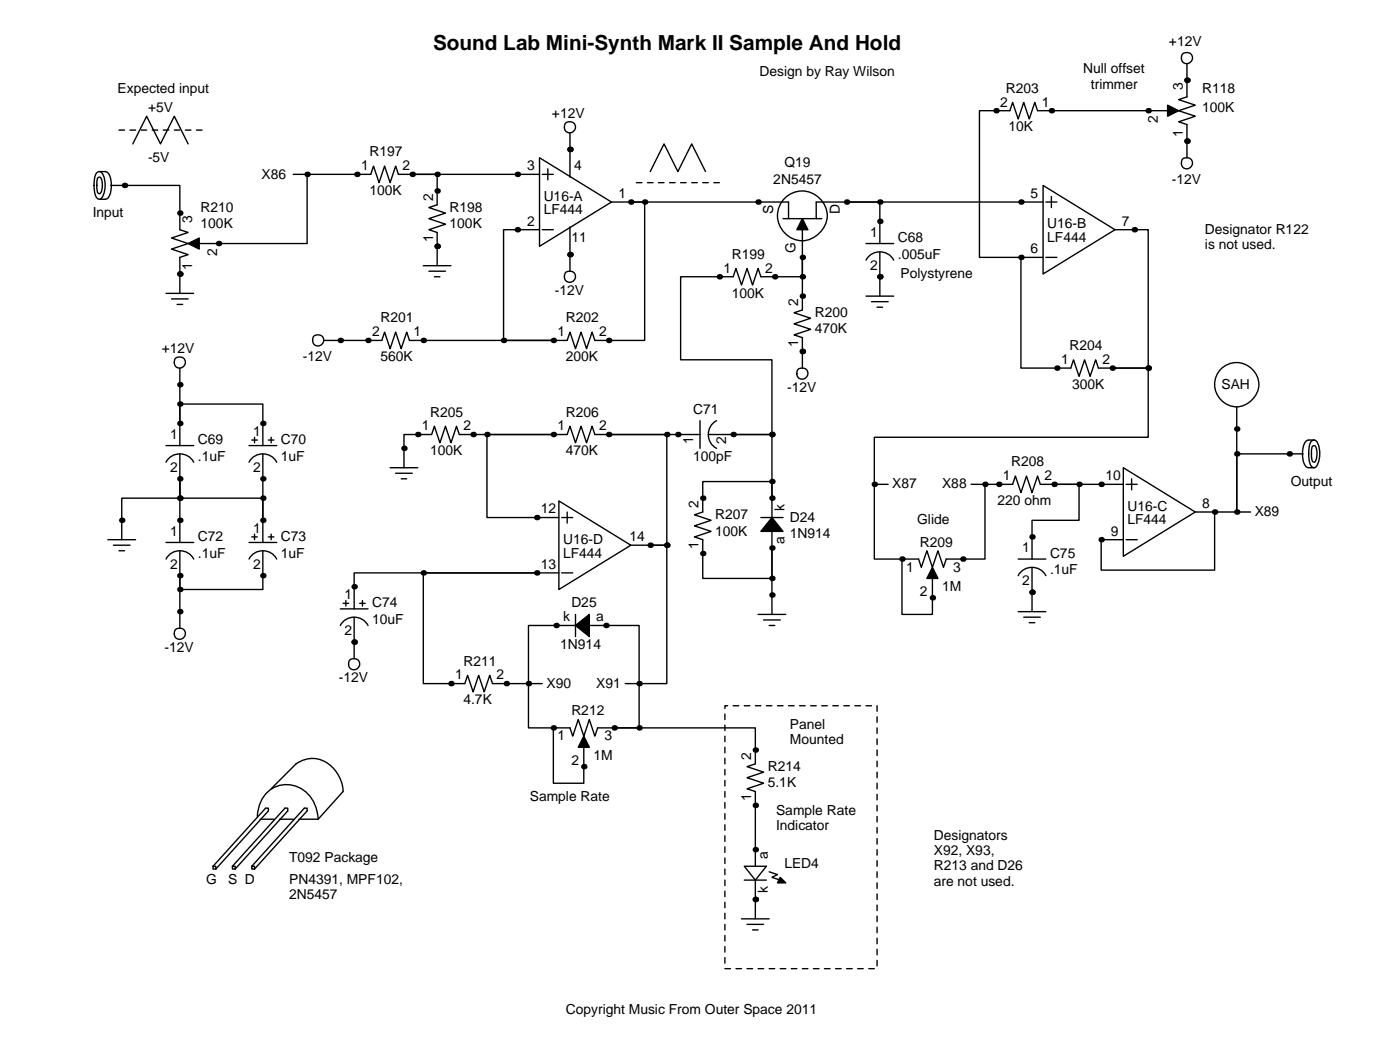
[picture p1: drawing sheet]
<svg xmlns="http://www.w3.org/2000/svg" width="257mm" height="195mm" viewBox="0 0 257 195" stroke-linecap="round" stroke-linejoin="round" font-family="sans-serif">
<g fill="none" stroke="#000" stroke-width=".25">
<path d="M217.9 11.7v6.1l-1.5 .5 3.1 1-3.1 1 3.1 1-3.1 1.1 1.5 .5v6.1M17.7 31.8a.62 .62 0 0 1 1.1 0 4.6 4.6 0 0 1-.3 4.7l-.2 .1a1.27 1.27 0 0 1-.9-1.3l-.1-1.3a4.1 4.1 0 0 1 .4-2.2zM18 32.6l.3-.1a1.86 1.86 0 0 1 .5 2 1.25 1.25 0 0 1-.5 1.1 .86 .86 0 0 1-.5-1.1v-.5a1.89 1.89 0 0 1 .2-1.4zM18.3 31.5h1a1.95 1.95 0 0 1 1.1 2.1 3.8 3.8 0 0 1-.6 2.8l-.5 .2h-1M20.3 34h12.7v8.2l1.5 .5-3 1 3 1-3 1 3 1-1.5 .5v6.6M24.4 26.4l2.5-5.1 2.6 5.1 2.5-5.1 2.5 5.1M53.8 32h14.3l.5-1.5 1 3 1-3 1 3 1-3 .6 1.5h25.9M56.4 32v12.7h-19.8M75.7 32h4.6v5.6l-1.6 .5 3.1 1-3.1 1 3.1 1-3.1 1.1 1.6 .5v6.1M99.1 29l13.2 8.1-13.2 8.1zM99.6 32h2M100.6 31v2"/>
<path d="M104.6 24.4v8.1M112.3 37.1h32.5v3M115.8 37.1h2.6v25.4h-9.2l-.5-1.5-1 3-1-3-1 3-1.1-3-.5 1.5h-28.9l-.5-1.5-1 3-1.1-3-1 3-1-3-.5 1.5h-10.7M119.4 31.5l2.5-5.1 2.6 5.1 2.5-5.1 2.5 5.1M143.8 36.7a4.6 4.6 0 0 1 7.4 .7 4.6 4.6 0 0 1-3.1 6.7 4.6 4.6 0 0 1-4.7-2.2 4.6 4.6 0 0 1 .4-5.2zM155.4 37.1h6.1v7.6M191.5 34l13.2 8.2-13.2 8.1zM191.5 37.1h-41.6v3M192 37.1h2.1M193 36.1v2M214.4 20.3h-23.9l-.5-1.5-1 3-1-3-1.1 3-1-3-.5 1.5h-5.6v26.9h7.7M30.5 53.8h5.1"/>
<path d="M31.5 54.9h3M32.5 55.9h1M77.7 48.8h5.1M78.7 49.8h3.1M79.8 50.8h1M99.1 42.2h-6.6v20.3h9.1M99.6 42.2h2M104.6 41.7v8.1M143.8 40.1h7.1M147.3 47.2v3.6h-7.6l-.5-1.5-1 3-1-3-1.1 3-1-3-.5 1.5h-9.6v15.2h16.7v13.8h-7.1M147.3 40.1v16.8l-1.5 .5 3 1-3 1 3 1.1-3 1 1.5 .5v5.6M159 47.8a2.88 2.88 0 0 1 5.1 0"/>
<path d="M159 54.4h5.1M159 44.7h5.1M160 55.4h3.1M161 56.4h1.1M161.5 46.2v8.2M187.5 47.2v20.4h9.1l.5-1.6 1 3.1 1-3.1 1.1 3.1 1-3.1 .5 1.6h2.5M187.5 47.2h4M192 47.2h2.1M204.7 42.2h6.1v25.4h-6.6M33 77.7v-3.5h15.3v7.6M33 67.6v14.2M101.6 79.8h-12.2v15.2h13.2"/>
<path d="M111.8 79.8h10.6v20.3h-3M128.5 79.8h-19.3l-.5-1.6-1 3.1-1-3.1-1 3.1-1.1-3.1-.5 1.6h-19.8l-.5-1.6-1 3.1-1-3.1-1 3.1-1-3.1-.6 1.6h-5v6.1M128.5 77.2v5.1M130 79.8h4.6M131.6 77.2a2.88 2.88 0 0 0 0 5.1M134.6 79.8h7.1v11.6M204.2 67.6h6.6v12.7h-50.3v8.6M227.1 74.7v19.3v-10.7h12.2M19.8 99.1h5.1M30.5 84.8a2.88 2.88 0 0 1 5.1 0M30.5 99.6h5.1M30.5 81.8h5.1"/>
<path d="M33 83.3v16.3M45.7 84.8a2.88 2.88 0 0 1 5.1 0M45.7 99.6h5.1M45.7 81.8h5.1M46.2 98.6h1M46.2 80.8h1M46.7 80.3v1M46.7 98v1.1M48.3 95.5v-4.1h-15.3v-3.5v3.5h-10.6v7.7M48.3 83.3v16.3M49.3 98.6h1M49.3 80.8h1"/>
<path d="M49.8 80.3v1M49.8 98v1.1M71.6 85.9h5.1M72.6 86.9h3.1M73.7 87.9h1M102.6 91.9l13.2 8.2-13.2 8.1zM103.1 95h2.1M104.1 94v2M139.7 95h4.1M141.7 91.4v-3h-12.7v5.6l-1.5 .5 3.1 1-3.1 1 3.1 1-3.1 1.1 1.5 .5v7.1h12.7v-5.6M141.7 91.4v3.6M141.7 97.5v15.3"/>
<path d="M160.5 88.9v13.7h5.1M160.5 88.9h2.6M178.3 88.9h7.6l.5-1.5 1.1 3 1-3 1 3 1-3 .5 1.5h15.2M180.8 88.9v13.7h-7.1l-.5 1.5-1-3-1 3-1-3-1 3-.5-1.5h-3.1M193.5 88.9h4.6v6.6h-8.6v7.1M206.2 85.9l13.3 8.1-13.3 8.1zM206.8 99.1h2M206.8 88.9h2M207.8 87.9v2M219.5 94h10.1M223 94v10.6h-20.8v-5.5h4M240.7 81.1a.62 .62 0 0 1 1.1 0 4.6 4.6 0 0 1-.2 4.7l-.3 .1a1.27 1.27 0 0 1-.9-1.4l-.1-1.2a4.1 4.1 0 0 1 .4-2.2z"/>
<path d="M241.1 81.8h.2a1.86 1.86 0 0 1 .5 2 1.25 1.25 0 0 1-.5 1 .86 .86 0 0 1-.5-1v-.5a1.89 1.89 0 0 1 .3-1.5zM241.3 80.8h-1a1.95 1.95 0 0 0-1.1 2.1 3.8 3.8 0 0 0 .6 2.8l.5 .2h1M20.8 100.1h3.1M21.8 101.1h1.1M30.5 102.6a2.88 2.88 0 0 1 5.1 0M33 101.1v14.2M45.7 102.6a2.88 2.88 0 0 1 5.1 0M48.3 101.1v7.1h-15.3v-2.5M62.5 114.8a2.88 2.88 0 0 1 5.1 0M62.5 111.8h5.1M63 110.7h1M63.5 110.2v1.1"/>
<path d="M65 113.3v7.6M66 110.7h1.1M66.5 110.2v1.1M98.6 105.2h-20.9v20.3h7.6l.6-1.5 1 3 1-3 1 3 1-3 .5 1.5h9.2M98.6 105.2h-33.6v6.6M98.6 105.2h4M103.1 105.2h2.1M105.7 114.8h-8.7v18.8h4.6M105.7 112.8v4M108.2 114.8h9.1v10.7M115.8 100.1h3.6M119.4 100.1h3v25.4h-5.1"/>
<path d="M139.2 112.8h5.1M140.2 113.8h3.1M141.2 114.8h1M165.6 102.6v10.2h5.6v-6.6M186.9 105.7a2.88 2.88 0 0 1 5.1 0M186.9 102.6h5.1M186.9 112.3h5.1M188 113.3h3M189 114.3h1M189.5 104.1v8.2M101.6 133.6v10.2h5.6v-6.6M101.6 133.6h3l.6 1.5 1-3 1 3 1-3 1 3 .5-1.5h3.1"/>
<path d="M112.8 133.6h25.9v6.6l-1.5 .5 3 1-3 1 3 1.1-3 1 1.5 .5v13.7M114.8 125.5h2.5M117.3 125.5v8.1h-4.5M39.1 159h.5v.5M39.1 159v.5h.5M39.1 159l9.7-10.7h.5v.5l-9.7 10.7M42.7 159l9.6-10.7h.5v.5l-9.6 10.7M42.7 159h.5v.5M42.7 159v.5h.5M46.2 159h.5v.5M46.2 159v.5h.5M46.2 159l9.7-10.7h.5v.5l-9.7 10.7"/>
<path d="M47.2 149.9a5.7 5.7 0 0 1 4.6-5.8 5.8 5.8 0 0 1 6.4 4.8l.2 1.5M47.8 150.4h2.5M49.8 144.8l4.6-4.6a5.1 5.1 0 0 1 7.4 1.5 6.4 6.4 0 0 1 1.2 3.6l-4.6 5.1M51.3 150.4h2.5M54.9 150.4h3.5M136.7 159h4l-2 2.5zM136.1 168.7h5.1M136.7 161.5h4M137.2 169.7h3M138.2 170.7h1M138.7 161.5v7.2M141.2 160l1.5 .5-1 .5 1.6 .5"/>
<circle cx="217.9" cy="10.6" r="1.02"/>
<circle cx="104.7" cy="23.3" r="1.02"/>
<circle cx="217.9" cy="29.9" r="1.02"/>
<circle cx="104.7" cy="50.8" r="1.02"/>
<circle cx="33" cy="66.5" r="1.02"/>
<circle cx="58.4" cy="62.5" r="1.02"/>
<circle cx="147.3" cy="68.6" r="1.02"/>
<circle cx="227" cy="70.6" r="4"/>
<circle cx="33" cy="116.3" r="1.02"/>
<circle cx="65" cy="121.9" r="1.02"/>
</g>
<g fill="#000">
<circle cx="217.9" cy="14.7" r=".51"/>
<circle cx="22.9" cy="34" r=".51"/>
<circle cx="33" cy="39.1" r=".51"/>
<circle cx="56.4" cy="32" r=".51"/>
<circle cx="65.5" cy="32" r=".51"/>
<circle cx="75.7" cy="32" r=".51"/>
<circle cx="80.3" cy="32" r=".51"/>
<circle cx="80.3" cy="35.1" r=".51"/>
<circle cx="95" cy="32" r=".51"/>
<circle cx="104.6" cy="27.4" r=".51"/>
<circle cx="115.8" cy="37.1" r=".51"/>
<circle cx="118.4" cy="37.1" r=".51"/>
<circle cx="139.2" cy="37.1" r=".51"/>
<circle cx="155.4" cy="37.1" r=".51"/>
<circle cx="161.5" cy="37.1" r=".51"/>
<circle cx="182.9" cy="20.3" r=".51"/>
<circle cx="187.5" cy="37.1" r=".51"/>
<circle cx="193" cy="20.3" r=".51"/>
<circle cx="210.8" cy="20.3" r=".51"/>
<circle cx="217.9" cy="25.9" r=".51"/>
<circle cx="33" cy="50.3" r=".51"/>
<circle cx="40.1" cy="44.7" r=".51"/>
<circle cx="80.3" cy="45.2" r=".51"/>
<circle cx="95" cy="42.2" r=".51"/>
<circle cx="104.6" cy="46.7" r=".51"/>
<circle cx="132.1" cy="50.8" r=".51"/>
<circle cx="142.2" cy="50.8" r=".51"/>
<circle cx="147.3" cy="50.8" r=".51"/>
<circle cx="147.3" cy="54.4" r=".51"/>
<circle cx="147.3" cy="47.2" r=".51"/>
<circle cx="161.5" cy="50.8" r=".51"/>
<circle cx="161.5" cy="40.6" r=".51"/>
<circle cx="187.5" cy="47.2" r=".51"/>
<circle cx="208.3" cy="42.2" r=".51"/>
<circle cx="33" cy="77.7" r=".51"/>
<circle cx="33" cy="74.2" r=".51"/>
<circle cx="33" cy="70.6" r=".51"/>
<circle cx="48.3" cy="77.7" r=".51"/>
<circle cx="62.5" cy="62.5" r=".51"/>
<circle cx="67.6" cy="62.5" r=".51"/>
<circle cx="76.7" cy="79.8" r=".51"/>
<circle cx="77.7" cy="62.5" r=".51"/>
<circle cx="86.9" cy="79.8" r=".51"/>
<circle cx="89.4" cy="79.8" r=".51"/>
<circle cx="92.5" cy="62.5" r=".51"/>
<circle cx="101.6" cy="79.8" r=".51"/>
<circle cx="101.6" cy="62.5" r=".51"/>
<circle cx="111.8" cy="62.5" r=".51"/>
<circle cx="111.8" cy="79.8" r=".51"/>
<circle cx="122.4" cy="79.8" r=".51"/>
<circle cx="124.5" cy="79.8" r=".51"/>
<circle cx="134.6" cy="79.8" r=".51"/>
<circle cx="141.7" cy="79.8" r=".51"/>
<circle cx="147.3" cy="64.5" r=".51"/>
<circle cx="194.1" cy="67.6" r=".51"/>
<circle cx="204.2" cy="67.6" r=".51"/>
<circle cx="210.8" cy="67.6" r=".51"/>
<circle cx="227.1" cy="78.7" r=".51"/>
<circle cx="22.4" cy="95.5" r=".51"/>
<circle cx="33" cy="87.9" r=".51"/>
<circle cx="33" cy="91.4" r=".51"/>
<circle cx="33" cy="95.5" r=".51"/>
<circle cx="48.3" cy="95.5" r=".51"/>
<circle cx="48.3" cy="87.9" r=".51"/>
<circle cx="48.3" cy="91.4" r=".51"/>
<circle cx="74.2" cy="82.3" r=".51"/>
<circle cx="98.6" cy="95" r=".51"/>
<circle cx="129" cy="91.4" r=".51"/>
<circle cx="141.7" cy="88.4" r=".51"/>
<circle cx="141.7" cy="91.4" r=".51"/>
<circle cx="160.5" cy="88.9" r=".51"/>
<circle cx="180.8" cy="88.9" r=".51"/>
<circle cx="183.4" cy="88.9" r=".51"/>
<circle cx="189.5" cy="98.6" r=".51"/>
<circle cx="193.5" cy="88.9" r=".51"/>
<circle cx="198.1" cy="88.9" r=".51"/>
<circle cx="202.2" cy="88.9" r=".51"/>
<circle cx="202.2" cy="99.1" r=".51"/>
<circle cx="223" cy="94" r=".51"/>
<circle cx="227.1" cy="94" r=".51"/>
<circle cx="227.1" cy="83.3" r=".51"/>
<circle cx="236.7" cy="83.3" r=".51"/>
<circle cx="33" cy="105.7" r=".51"/>
<circle cx="33" cy="108.2" r=".51"/>
<circle cx="33" cy="112.3" r=".51"/>
<circle cx="48.3" cy="105.7" r=".51"/>
<circle cx="65" cy="117.9" r=".51"/>
<circle cx="65" cy="107.7" r=".51"/>
<circle cx="77.7" cy="105.2" r=".51"/>
<circle cx="98.6" cy="105.2" r=".51"/>
<circle cx="102.1" cy="114.8" r=".51"/>
<circle cx="111.3" cy="114.8" r=".51"/>
<circle cx="119.4" cy="100.1" r=".51"/>
<circle cx="122.4" cy="100.1" r=".51"/>
<circle cx="129" cy="101.6" r=".51"/>
<circle cx="141.7" cy="106.2" r=".51"/>
<circle cx="141.7" cy="100.6" r=".51"/>
<circle cx="141.7" cy="109.2" r=".51"/>
<circle cx="165.6" cy="102.6" r=".51"/>
<circle cx="171.2" cy="109.7" r=".51"/>
<circle cx="176.8" cy="102.6" r=".51"/>
<circle cx="189.5" cy="108.7" r=".51"/>
<circle cx="82.8" cy="125.5" r=".51"/>
<circle cx="93" cy="125.5" r=".51"/>
<circle cx="97" cy="125.5" r=".51"/>
<circle cx="101.6" cy="133.6" r=".51"/>
<circle cx="112.8" cy="133.6" r=".51"/>
<circle cx="117.3" cy="133.6" r=".51"/>
<circle cx="117.3" cy="125.5" r=".51"/>
<circle cx="138.7" cy="137.7" r=".51"/>
<circle cx="107.2" cy="140.7" r=".51"/>
<circle cx="138.7" cy="156" r=".51"/>
<circle cx="138.7" cy="147.8" r=".51"/>
<circle cx="138.7" cy="165.1" r=".51"/>
</g>
<path d="M214.4 19.3l2 1-2 1zM34.5 44.7l2.1-1v2zM147.3 40.1l1 2.1h-2zM141.7 95l2.1 2.5h-4.1zM105.7 114.8l2.5-2v4zM171.2 104.1l1 2.1h-2zM107.2 135.1l1 2.1h-2zM143.3 161l1 1.1h-1.6z" fill="#000" stroke="#000" stroke-width=".25"/>
<path d="M21.8 23.9h15.3M116.8 33.5h15.3M133.1 129.5h27.9v48.3h-27.9z" fill="none" stroke="#000" stroke-width=".25" stroke-dasharray="1"/>
<text font-size="3.8" x="79.5" y="9.1">Sound Lab Mini-Synth Mark II Sample And Hold</text>
<g font-size="2.5">
<text x="214.6" y="8.4">+12V</text>
<text x="21.6" y="17">Expected input</text>
<text x="139.4" y="14">Design by Ray Wilson</text>
<text x="184.7" y="17">R203</text>
<text x="198.9" y="13.5">Null offset</text>
<text x="200.3" y="16.3">trimmer</text>
<text x="217.2" y="16.5" transform="rotate(-90 217.2 16.5)">3</text>
<text x="220.7" y="17">R118</text>
<text x="27.2" y="20.6">+5V</text>
<text x="101.3" y="21.6">+12V</text>
<text x="183.6" y="19.6">2</text>
<text x="191.3" y="19.6">1</text>
<text x="212.6" y="22.6" transform="rotate(-90 212.6 22.6)">2</text>
<text x="220.7" y="20.6">100K</text>
<text x="27.2" y="29.7">-5V</text>
<text x="67.8" y="28.7">R197</text>
<text x="185.2" y="24.1">10K</text>
<text x="217.2" y="25.1" transform="rotate(-90 217.2 25.1)">1</text>
<text x="48" y="32.8">X86</text>
<text x="66.3" y="31.2">1</text>
<text x="67.8" y="35.8">100K</text>
<text x="73.9" y="31.2">2</text>
<text x="96.8" y="31.2">3</text>
<text x="105.4" y="31.2">4</text>
<text x="142" y="33.8">2N5457</text>
<text x="144" y="30.7">Q19</text>
<text x="215.1" y="33.8">-12V</text>
<text x="17" y="39.9">Input</text>
<text x="35.3" y="40.9" transform="rotate(-90 35.3 40.9)">3</text>
<text x="36.8" y="38.9">R210</text>
<text x="36.8" y="41.9">100K</text>
<text x="79.5" y="36.8" transform="rotate(-90 79.5 36.8)">2</text>
<text x="82.6" y="38.9">R198</text>
<text x="82.6" y="41.9">100K</text>
<text x="96.8" y="41.4">2</text>
<text x="99.8" y="36.8">U16-A</text>
<text x="99.8" y="39.4">LF444</text>
<text x="113.5" y="36.3">1</text>
<text x="142" y="39.4" transform="rotate(-90 142 39.4)">S</text>
<text x="154.2" y="39.4" transform="rotate(-90 154.2 39.4)">D</text>
<text x="189.2" y="36.3">5</text>
<text x="192.3" y="41.9">U16-B</text>
<text x="206" y="41.4">7</text>
<text x="39.9" y="47" transform="rotate(-90 39.9 47)">2</text>
<text x="79.5" y="44.5" transform="rotate(-90 79.5 44.5)">1</text>
<text x="104.9" y="44.5">11</text>
<text x="134.4" y="47.5">R199</text>
<text x="146.1" y="46.5" transform="rotate(-90 146.1 46.5)">G</text>
<text x="159.8" y="43.4">1</text>
<text x="164.8" y="44.5">C68</text>
<text x="164.8" y="47.5">.005uF</text>
<text x="189.2" y="46.5">6</text>
<text x="192.3" y="44.5">LF444</text>
<text x="221.2" y="42.9">Designator R122</text>
<text x="221.2" y="45.7">is not used.</text>
<text x="35.3" y="49.5" transform="rotate(-90 35.3 49.5)">1</text>
<text x="132.8" y="50">1</text>
<text x="140.5" y="50">2</text>
<text x="159.8" y="49.5">2</text>
<text x="165.4" y="51.1">Polystyrene</text>
<text x="69.9" y="59.2">R201</text>
<text x="101.9" y="54.1">-12V</text>
<text x="103.9" y="59.2">R202</text>
<text x="134.4" y="54.6">100K</text>
<text x="146.6" y="56.1" transform="rotate(-90 146.6 56.1)">2</text>
<text x="149.6" y="58.2">R200</text>
<text x="29.7" y="64.8">+12V</text>
<text x="68.3" y="61.7">2</text>
<text x="75.9" y="61.7">1</text>
<text x="102.4" y="61.7">1</text>
<text x="110" y="61.7">2</text>
<text x="146.6" y="63.8" transform="rotate(-90 146.6 63.8)">1</text>
<text x="149.6" y="61.2">470K</text>
<text x="196.3" y="64.3">R204</text>
<text x="55.6" y="66.3">-12V</text>
<text x="69.9" y="66.3">560K</text>
<text x="103.9" y="66.3">200K</text>
<text x="144.5" y="71.9">-12V</text>
<text x="194.8" y="66.8">1</text>
<text x="196.8" y="71.4">300K</text>
<text x="202.4" y="66.8">2</text>
<text x="224.3" y="71.4">SAH</text>
<text x="79" y="76.5">R205</text>
<text x="103.9" y="76.5">R206</text>
<text x="127.3" y="75.9">C71</text>
<text x="31.2" y="80.5">1</text>
<text x="36.3" y="81.5">C69</text>
<text x="46.5" y="80">1</text>
<text x="51.6" y="81.5">C70</text>
<text x="77.5" y="79">1</text>
<text x="79" y="83.6">100K</text>
<text x="85.1" y="79">2</text>
<text x="102.4" y="79">1</text>
<text x="103.9" y="83.6">470K</text>
<text x="110" y="79">2</text>
<text x="127.3" y="81.5" transform="rotate(-90 127.3 81.5)">1</text>
<text x="133.3" y="81.5" transform="rotate(-90 133.3 81.5)">2</text>
<text x="31.2" y="86.6">2</text>
<text x="36.3" y="84.6">.1uF</text>
<text x="46.5" y="86.6">2</text>
<text x="51.6" y="84.6">1uF</text>
<text x="127.3" y="84.6">100pF</text>
<text x="163.8" y="89.7">X87</text>
<text x="173" y="89.7">X88</text>
<text x="184.1" y="88.1">1</text>
<text x="185.7" y="85.6">R208</text>
<text x="191.8" y="88.1">2</text>
<text x="202.9" y="88.1">10</text>
<text x="237" y="89.2">Output</text>
<text x="99.3" y="94.2">12</text>
<text x="128.3" y="93.2" transform="rotate(-90 128.3 93.2)">2</text>
<text x="131.3" y="95.2">R207</text>
<text x="144" y="93.7" transform="rotate(-90 144 93.7)">k</text>
<text x="145" y="95.8">D24</text>
<text x="183.1" y="92.7">220 ohm</text>
<text x="207" y="93.7">U16-C</text>
<text x="220.7" y="93.2">8</text>
<text x="230.4" y="94.7">X89</text>
<text x="31.2" y="98.3">1</text>
<text x="36.3" y="99.3">C72</text>
<text x="46.5" y="97.8">1</text>
<text x="51.6" y="99.3">C73</text>
<text x="103.4" y="99.8">U16-D</text>
<text x="115.6" y="99.3">14</text>
<text x="128.3" y="100.8" transform="rotate(-90 128.3 100.8)">1</text>
<text x="131.3" y="98.3">100K</text>
<text x="144" y="99.8" transform="rotate(-90 144 99.8)">a</text>
<text x="145" y="98.8">1N914</text>
<text x="168.4" y="96.3">Glide</text>
<text x="168.9" y="100.3">R209</text>
<text x="187.7" y="101.3">1</text>
<text x="204" y="98.3">9</text>
<text x="207" y="96.3">LF444</text>
<text x="31.2" y="104.4">2</text>
<text x="36.3" y="102.4">.1uF</text>
<text x="46.5" y="104.4">2</text>
<text x="51.6" y="102.4">1uF</text>
<text x="99.3" y="104.4">13</text>
<text x="103.4" y="102.4">LF444</text>
<text x="166.4" y="104.9">1</text>
<text x="175" y="104.9">3</text>
<text x="187.7" y="107.4">2</text>
<text x="192.8" y="102.4">C75</text>
<text x="192.8" y="105.4">.1uF</text>
<text x="63.2" y="110">1</text>
<text x="68.3" y="111.5">C74</text>
<text x="104.9" y="111.5">D25</text>
<text x="168.9" y="109.5">2</text>
<text x="173" y="108.5">1M</text>
<text x="30.2" y="119.6">-12V</text>
<text x="63.2" y="116.6">2</text>
<text x="68.3" y="114.6">10uF</text>
<text x="102.9" y="119.1">1N914</text>
<text x="103.4" y="114">k</text>
<text x="109.5" y="114">a</text>
<text x="62.2" y="125.2">-12V</text>
<text x="83.6" y="124.7">1</text>
<text x="85.1" y="122.2">R211</text>
<text x="91.2" y="124.7">2</text>
<text x="85.1" y="129.3">4.7K</text>
<text x="100.3" y="126.2">X90</text>
<text x="104.9" y="131.3">R212</text>
<text x="109.5" y="126.2">X91</text>
<text x="102.4" y="135.9">1</text>
<text x="111" y="135.9">3</text>
<text x="145" y="133.9">Panel</text>
<text x="145" y="136.7">Mounted</text>
<text x="104.9" y="140.5">2</text>
<text x="109" y="139.4">1M</text>
<text x="137.9" y="139.4" transform="rotate(-90 137.9 139.4)">2</text>
<text x="141" y="141.5">R214</text>
<text x="97.3" y="147.1">Sample Rate</text>
<text x="137.9" y="147.1" transform="rotate(-90 137.9 147.1)">1</text>
<text x="141" y="144.5">5.1K</text>
<text x="142.5" y="149.6">Sample Rate</text>
<text x="142.5" y="152.4">Indicator</text>
<text x="171.5" y="154.2">Designators</text>
<text x="53.1" y="158.2">T092 Package</text>
<text x="141" y="157.7" transform="rotate(-90 141 157.7)">a</text>
<text x="144" y="159.3">LED4</text>
<text x="171.5" y="157">X92, X93,</text>
<text x="171.5" y="159.8">R213 and D26</text>
<text x="37.8" y="162.3">G</text>
<text x="41.9" y="162.3">S D</text>
<text x="53.1" y="162.3">PN4391, MPF102,</text>
<text x="53.1" y="165.1">2N5457</text>
<text x="141" y="163.8" transform="rotate(-90 141 163.8)">k</text>
<text x="171.5" y="162.6">are not used.</text>
<text x="103.9" y="186.2">Copyright Music From Outer Space 2011</text>
</g>
</svg>
